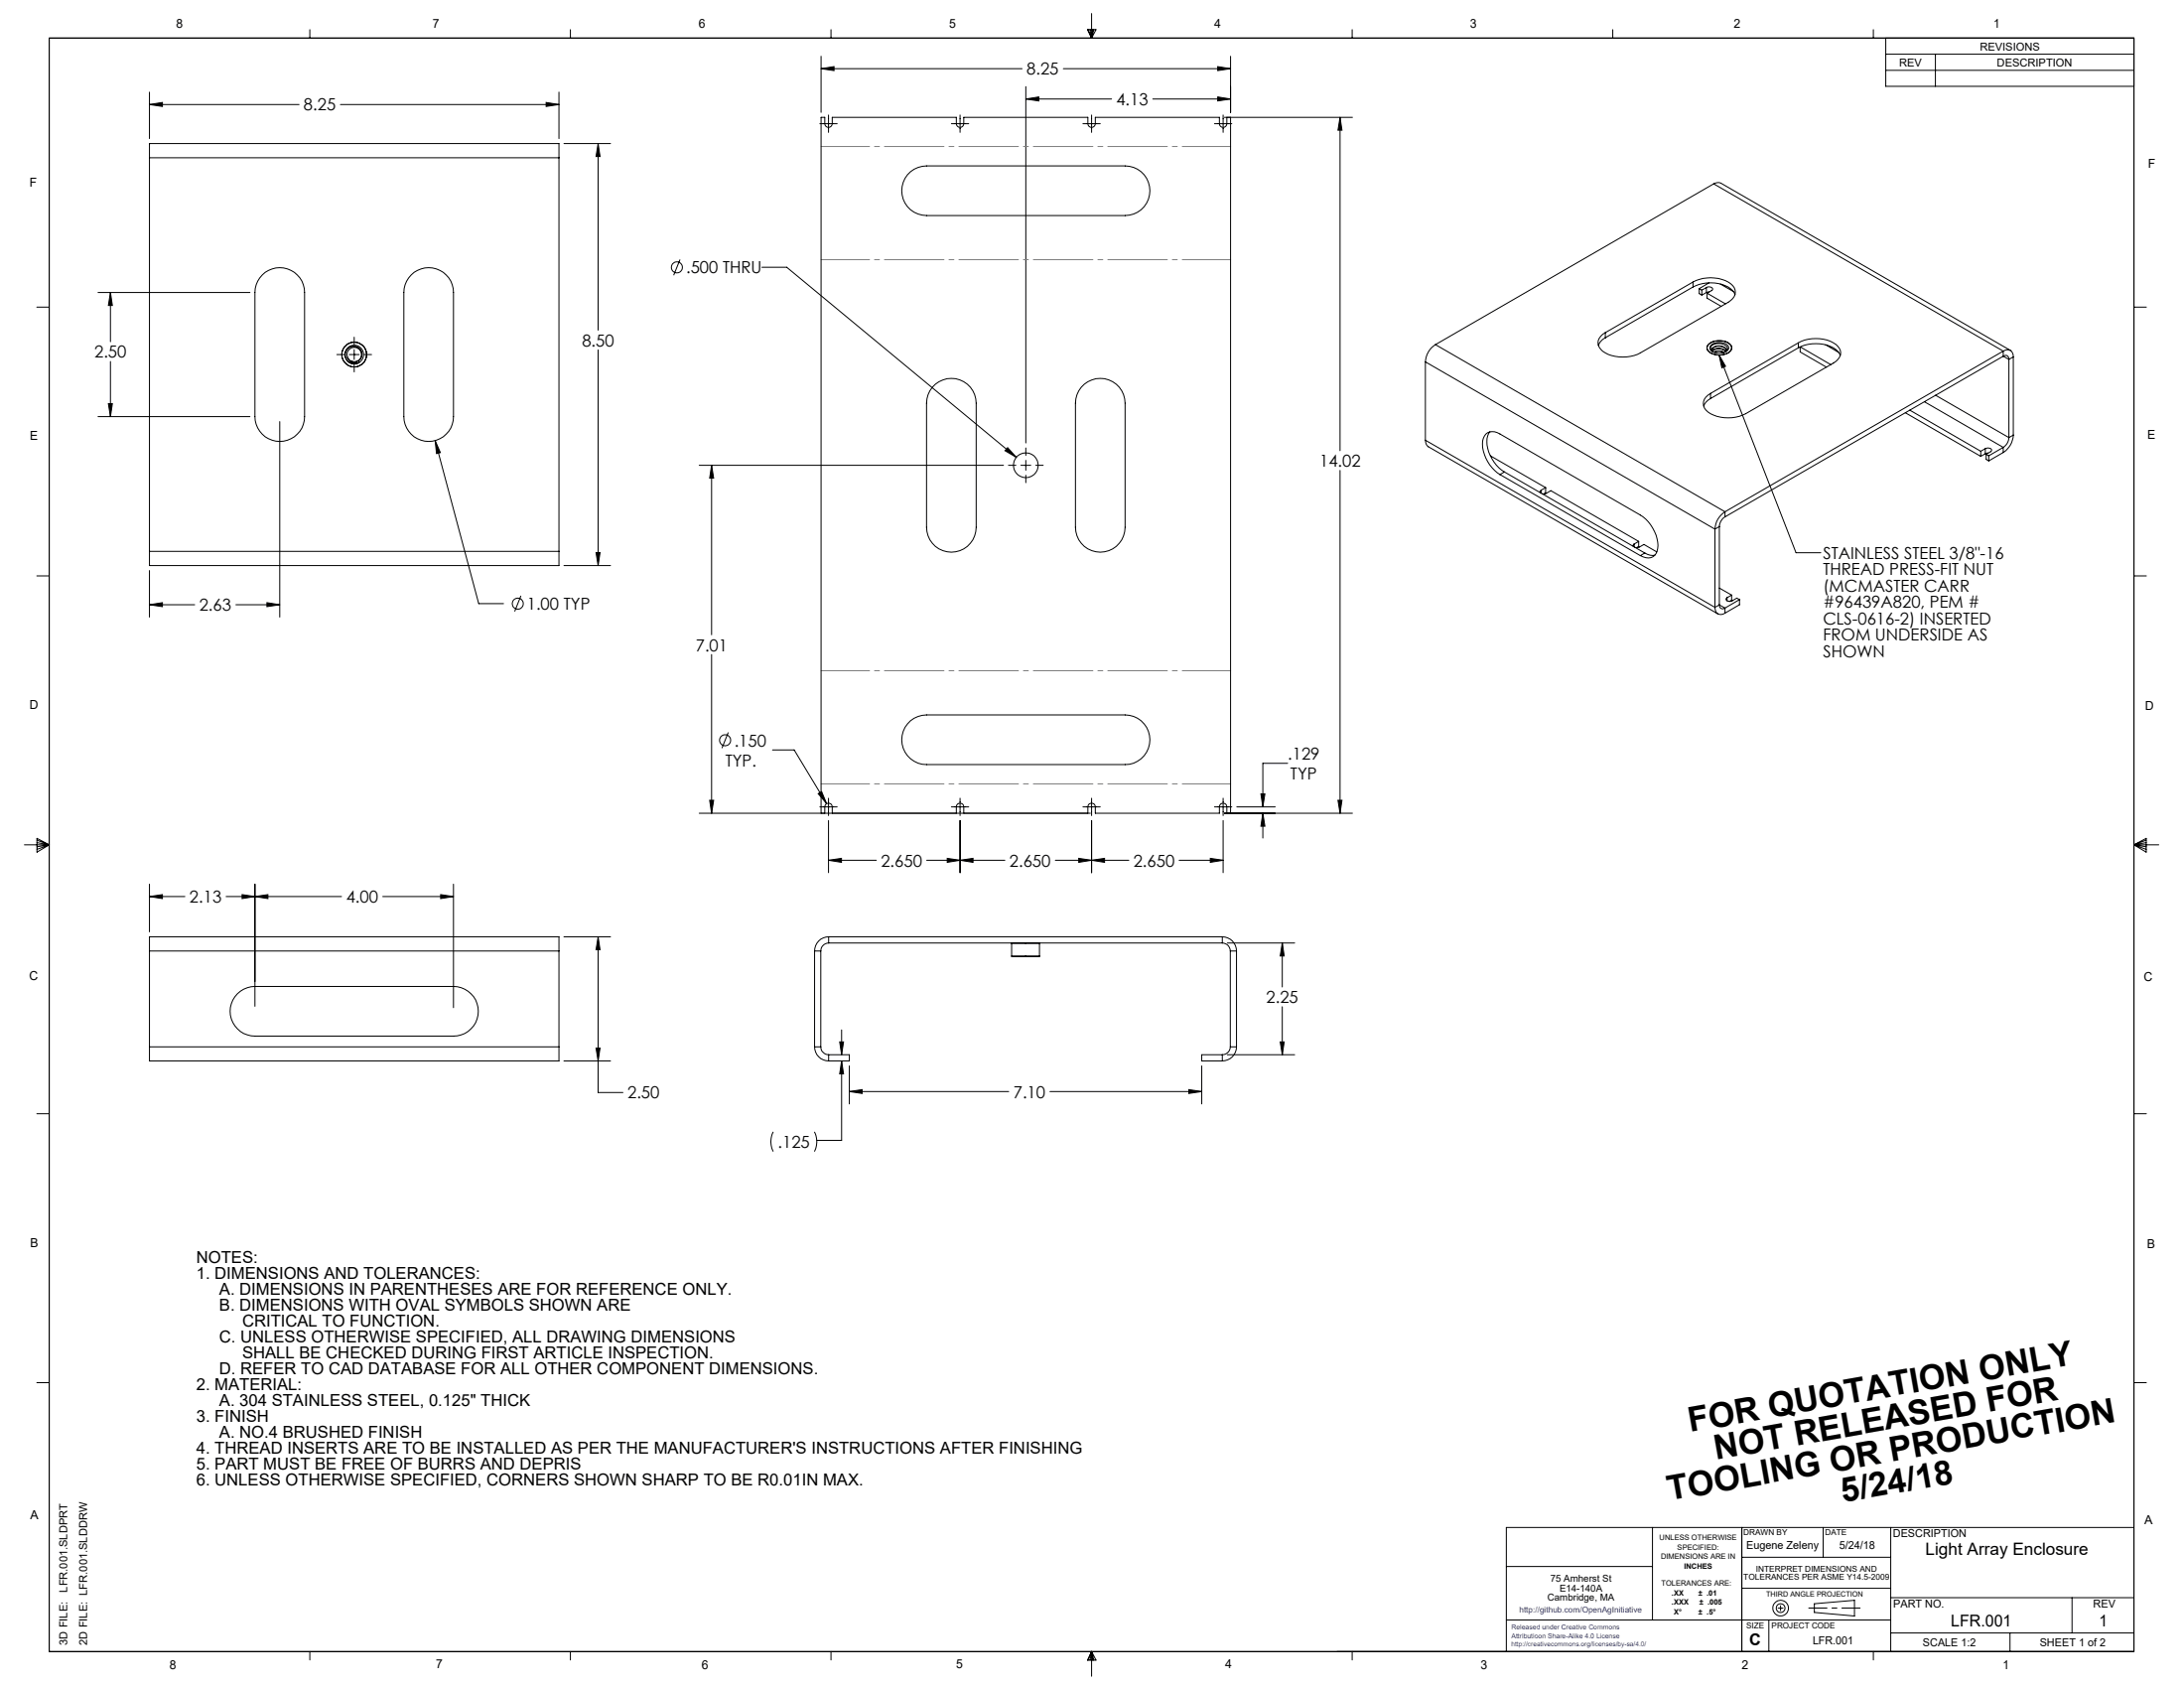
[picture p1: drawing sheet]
<svg xmlns="http://www.w3.org/2000/svg" width="559mm" height="432mm" viewBox="0 0 559 432" stroke-linecap="round" stroke-linejoin="round" font-family="sans-serif">
<g fill="none" stroke="#000" stroke-width=".25">
<path d="M12.6 9.7h533.4v412.8h-533.4zM79.3 7.6v2.1M145.9 7.6v2.1M210.1 17.6l3.3-.6v1.1zM210.1 14.4v14.4M210.1 17.6h51.4M212.6 7.6v2.1M272.1 17.6h42.8M278.2 7.6h2.2l-1.1 2.1zM278.4 7.6l.9 2.1M278.9 7.6l.4 2.1M279.3 3.5v6.2"/>
<path d="M279.6 7.6l-.3 2.1M279.9 7.6l-.6 2.1M311.6 17l3.3 .6-3.3 .5zM314.9 14.4v14.4M346 7.6v2.1M412.6 7.6v2.1M479.3 7.6v2.1M482.5 9.7v12.4h63.5M482.5 18h63.5M482.5 13.9h63.5M495.2 13.9v8.2M38.2 26.7l3.4-.5v1z"/>
<path d="M38.2 23.6v11.9M38.2 26.7h38.3M87.1 26.7h55.9M139.7 26.2l3.3 .5-3.3 .5zM143 23.6v11.9M144.3 36.7h11.9M153 36.7l.5 3.3h-1zM153 36.7v47.8M209.8 31.6h4.4M212 29.4v4.5M243.4 31.6h4.5M245.6 29.4v4.5"/>
<path d="M262.5 25.3l3.3-.5v1zM262.5 22.2v91.1M262.5 25.3h21.9M277.1 31.6h4.4M279.3 29.4v4.5M295 25.3h19.9M310.7 31.6h4.5M311.6 24.8l3.3 .5-3.3 .5zM312.9 29.4v4.5M313.3 30h32.7M313.9 30v1.6a.95 .95 0 0 1-1 1 .95 .95 0 0 1-.9-1v-1.6h-31.8v1.6a.95 .95 0 0 1-.9 1 .95 .95 0 0 1-1-1v-1.6h-31.7v1.6a.95 .95 0 0 1-1 1 .95 .95 0 0 1-.9-1v-1.6h-31.8v1.6a.95 .95 0 0 1-.9 1 .95 .95 0 0 1-1-1v-1.6h-.9v178M314.9 30v178"/>
<path d="M342.9 30l.5 3.3h-1.1zM342.9 30v85.3M38.2 40.4v-3.7h104.8v3.7M38.2 40.4v100.6M38.2 40.4h104.8M143 40.4v100.6M233 43.9a6.6 6.6 0 0 1 4.1-1.5h50.8a6.4 6.4 0 0 1 6.3 6.4 6.4 6.4 0 0 1-6.3 6.3h-50.8a6.4 6.4 0 0 1-6-4.1 6.4 6.4 0 0 1 1.9-7.1zM438.5 47a2.01 2.01 0 0 1 1.8-.2l74.1 42.8M438.5 47l-71.2 41.2M438.5 47l74.1 42.8M9.4 78.6h3.2M25.1 74.8h38.9"/>
<path d="M28.3 74.8l.5 3.3h-1.1zM28.3 74.8v12.6M67.1 70.3a6.3 6.3 0 0 1 6.9-1.3 6.3 6.3 0 0 1 3.9 5.8v31.8a6.4 6.4 0 0 1-6.3 6.3 6.4 6.4 0 0 1-6.4-6.3v-31.8a6.3 6.3 0 0 1 1.9-4.5zM105.2 70.3a6.3 6.3 0 0 1 6.9-1.3 6.3 6.3 0 0 1 3.9 5.8v31.8a6.3 6.3 0 0 1-6.3 6.3 6.3 6.3 0 0 1-6.4-6.3v-31.8a6.3 6.3 0 0 1 1.9-4.5zM174 66.4l-1.6 4M194.9 68.4h6.4l58.7 48.6M433.2 72.1a9.3 9.3 0 0 1 10.1 1 2.67 2.67 0 0 1-1.1 4.2l-22.5 13a9.3 9.3 0 0 1-10.1-.9 2.62 2.62 0 0 1 1.1-4.3M433.2 73.4a9.7 9.7 0 0 1 9.6 .5l.5 .5 .6 1M433.2 72.1l-22.5 13M433.2 72.1v1.3M433.2 73.4l-22.5 13M434.8 73.8l.6 .4"/>
<path d="M434.8 73.8v1.3l.6 .4M435.4 74.2v1.3M436.6 73.6l.7-.2a.71 .71 0 0 1 .9 .8l-1.4 .8M436.6 73.6l-1.2 .6M436.6 73.6v1.2M436.6 74.8l-1.2 .7M436.8 75l4.7 2.7M436.8 75v1.3l3.6 2.1M437.3 72.4l-2.5 1.4M437.3 74.7l-.7 .1M440.2 72.7l3.3 1.9M546 78.6h3.2"/>
<path d="M28.3 92.5v14.1M86.2 90.7h1.9M88.9 91.5a2.07 2.07 0 0 0 3 1.2 2.23 2.23 0 0 1-3.5-1.7 2.23 2.23 0 0 1 3.3-2.1 1.99 1.99 0 0 1 .8 2.6 1.99 1.99 0 0 1-2.5 1M88.9 91.5l.5 .6 .6 .4M88.9 91.5a1.86 1.86 0 0 1 1.4-2.7 1.86 1.86 0 0 1 2.2 2.1 1.86 1.86 0 0 1-2.5 1.5M89.4 90.7h2.5M90.6 86.3v1.9M90.6 89.4v2.6M90.6 93.2v1.9M93.2 90.7h1.9M153 89.5v55.2M238.5 99.1a6.4 6.4 0 0 1 7.1-1.9 6.4 6.4 0 0 1 4.2 6v31.7a6.4 6.4 0 0 1-6.4 6.4 6.4 6.4 0 0 1-6.3-6.4v-31.7a6.4 6.4 0 0 1 1.4-4.1z"/>
<path d="M276.6 99.1a6.4 6.4 0 0 1 7.1-1.9 6.4 6.4 0 0 1 4.2 6v31.7a6.3 6.3 0 0 1-6.4 6.4 6.3 6.3 0 0 1-6.3-6.4v-31.7a6.4 6.4 0 0 1 1.4-4.1zM364.7 92.6l74.1 42.8M364.7 92.6v20M367.3 88.2a5.5 5.5 0 0 0-2.6 4.4M367.3 88.2l74.1 42.7M410.7 86.4a3.6 3.6 0 0 0-1.7 1.9M410.7 85.1v1.3M437.2 88a4.4 4.4 0 0 1 5.7 .4 1.56 1.56 0 0 1-1.3 2.1 4.3 4.3 0 0 1-4.7-.9 1.19 1.19 0 0 1 .3-1.6zM437.8 88.3a3.3 3.3 0 0 1 4.4 .3 1.5 1.5 0 0 1-1.7 1.7 3 3 0 0 1-2.9-.9v-.8zM438.2 89.7a2.47 2.47 0 0 1 3.4 .2M438.2 89.8a2.47 2.47 0 0 1 3.4 .1M438.2 89a2.58 2.58 0 0 1 3.4 .3l.2 .4"/>
<path d="M438.2 89l-.3 .4 .1 .3 .4 .3M438.2 89l-.2 .5 .2 .4M438.2 90l-.3-.3a.82 .82 0 0 1 0-1.3 3.1 3.1 0 0 1 4.1 .5v.4l-.5 .7M438.2 89.9l.2 .2M438.5 90.1a2.82 2.82 0 0 1 2.7 0M438.6 90.1a2.76 2.76 0 0 1 2.5 .1M439.8 90.8l19.7 50.6h6.4M439.8 90.8l1.7 2.9-1 .4zM441.8 89.8a2.18 2.18 0 0 0-3.8-.3l.2 .4M460.1 87.7a9.1 9.1 0 0 1 10.2 .9 2.43 2.43 0 0 1-.5 3.8l-23.1 13.4a9.3 9.3 0 0 1-10.2-.9 2.66 2.66 0 0 1 1.2-4.3M460.1 89a9.7 9.7 0 0 1 9.7 .4l1.1 1.5M460.1 87.7l-22.4 12.9"/>
<path d="M460.1 87.7v1.3M460.1 89l-22.4 13M460.6 88.7l7.8 4.6M460.6 88.8v1.2l6.7 3.9M467.1 88.2l3.3 1.9M512.6 89.8a1.57 1.57 0 0 1 1.8-.2 1.57 1.57 0 0 1 .7 1.7M512.6 91.1a.88 .88 0 0 1 1-.1 .88 .88 0 0 1 .4 .9M512.6 89.8l-71.2 41.1M512.6 89.8v1.3M512.6 91.1l-71.2 41.1M512.6 91.1l1.4 .8M514 91.9v20"/>
<path d="M515.1 91.3l-1.1 .6M515.1 91.3v20M25.1 106.6h38.9M27.7 103.3h1.1l-.5 3.3zM71.6 107.8v50.1M111.3 112.7l1.4 3.1-1 .2zM111.3 112.7l11.2 41.7h6.3M178.9 119h77.9M182.1 119l.5 3.3h-1zM182.1 119v43.4M257.8 114.5l2.2 2.5-2.9-1.7zM258 119h1.9"/>
<path d="M261.2 119h2.5M262.5 114.6v1.9M262.5 117.8v2.5M265 119h1.9M364.7 112.6a1.93 1.93 0 0 0 .7 1.7l74.1 42.7M364.7 112.6l74.1 42.8M381.2 110.5a6.2 6.2 0 0 0 .5 6.9 8.9 8.9 0 0 0 3.2 3.3M381.3 116.6l14.2 8.1M437.7 102a3.3 3.3 0 0 0-1.8 1.9M437.7 100.6v1.4M487.5 105.6l19.3 11.1M488.6 104.9l18.2 10.5"/>
<path d="M492.4 102.8l20.2 11.6M495.2 101.1l18.8 10.8M506.8 115.4v1.3M508 114.8l.6-.2a.8 .8 0 0 1 1 .5l-.3 .4-1.1 .7M508 114.8l-1.2 .6M508 114.8v1.3M508 116.1l-1.2 .6M508.2 116.2l.6 .4M508.2 116.2v1.3l.6 .4M508.7 115.9l-.7 .2M508.8 116.6v1.3M512.6 114.4v1.3"/>
<path d="M512.6 115.7l-3.8 2.2M512.6 114.4l-3.8 2.2M514 111.9a3.1 3.1 0 0 1-1.4 2.5M515.1 111.3a5.5 5.5 0 0 1-2.5 4.4M515.1 111.3l-1.1 .6M262.5 121.6v1.9M342.9 120.3v87.7M383.8 121.4a9.2 9.2 0 0 1-4.3-9.3 2.63 2.63 0 0 1 4.3-1.1l35.9 20.8a9.7 9.7 0 0 1 4.4 8.5 2.5 2.5 0 0 1-3.7 2.2l-.7-.4M383.8 121.4l35.9 20.7M384.9 120.7l-1.1 .7M384.9 120.7l35.9 20.8M394.3 125.4l-.3 .4 .1 .2"/>
<path d="M394.3 125.4v.8M394.5 126.3h.1a2.38 2.38 0 0 0 2.2-.8l22.5 13M395.5 124.7l-1.2 .7M395.5 124.7v1.3l-.6 .4M418.1 139.2l-.3 .4 .1 .2M418.1 139.2v.7M419.3 138.5l-1.2 .7M419.3 138.5v1.3l-.6 .3M438.8 135.4v20M439.9 134.7l-1.1 .7M439.9 134.7v20M441.4 130.9a5.5 5.5 0 0 0-2.6 4.5"/>
<path d="M441.4 132.2a3.1 3.1 0 0 0-1.5 2.5M441.4 130.9v1.3M9.4 147.3h3.2M38.2 141v3.7h104.8v-3.7M38.2 141h104.8M38.2 154.7l3.4-.5v1zM38.2 145.9v12M38.2 154.7h11.6M60.4 154.7h11.2M68.3 154.2l3.3 .5-3.3 .5zM133.3 152.4l-1.6 4M144.3 144.7h11.9"/>
<path d="M152.5 141.4h1l-.5 3.3zM418.4 140.1a2.54 2.54 0 0 0 2.2-.8l3.3 1.9M420.8 141.5a3.5 3.5 0 0 0 2.6 .5M420.8 141.5l-1.1 .6M438.8 155.4a1.57 1.57 0 0 0 .7 1.6 1.57 1.57 0 0 0 1.9-.2M439.9 154.7a.88 .88 0 0 0 .4 1 .88 .88 0 0 0 1.1-.2M439.9 154.7l-1.1 .7M439.9 150.4l3.2 1.8M439.9 154.7l1.5 .8M441.4 155.5v1.3M441.9 152.9l-.3 .4a1.1 1.1 0 0 0 1.6 .4l1.2-.7 .7 .4M441.9 152.9v.8"/>
<path d="M443.1 152.2l-1.2 .7M443.1 152.2v1.3l-.6 .3M445.1 153.4l-3.7 2.1M445.1 153.4v1.3l-3.7 2.1M546 147.3h3.2M182.1 167.4v40.6M186.3 187.4l-1.6 4M197.7 191.8h5.5l8.3 13.8M233 184.4a6.6 6.6 0 0 1 4.1-1.5h50.8a6.3 6.3 0 0 1 6.3 6.3 6.3 6.3 0 0 1-6.3 6.4h-50.8a6.4 6.4 0 0 1-6-4.2 6.4 6.4 0 0 1 1.9-7zM329.5 195.3h-6.4v11.1M6.2 216.1h6.4M9.5 214.5l3.1 1.6-3.1 1.9z"/>
<path d="M9.5 214.9l3.1 1.2M9.5 215.5l3.1 .6M12.6 216.1l-3.1 1.2M12.6 216.1l-3.1 .5M178.9 208h100.1M181.6 204.7h1l-.5 3.3zM209.3 203l.9-.5 1.3 3.1zM209.8 206.4h4.4M211 208v-1.6a.95 .95 0 0 1 1-.9 .95 .95 0 0 1 .9 .9v1.6M212 204.2v4.4M212 209.9v13.3M242.4 219.6l3.2 .5-3.2 .5z"/>
<path d="M243.4 206.4h4.5M244.7 208v-1.6a.95 .95 0 0 1 .9-.9 .95 .95 0 0 1 1 .9v1.6M245.6 209.9v13.3M245.6 204.2v4.4M276 219.6l3.3 .5-3.3 .5zM277.1 206.4h4.4M278.3 208v-1.6a.95 .95 0 0 1 1-.9 .95 .95 0 0 1 .9 .9v1.6h31.8v-1.6a.95 .95 0 0 1 .9-.9 .95 .95 0 0 1 1 .9v1.6M279.3 204.2v4.4M279.3 209.9v13.3M309.7 219.6l3.2 .5-3.2 .5zM310.7 206.4h4.5M312.9 204.2v4.4"/>
<path d="M312.9 209.9v13.3M313.3 208h32.7M316.4 206.4h9.9M322.6 203.1h1l-.5 3.3zM323.1 208l.5 3.3h-1zM323.1 208v6.4M342.3 204.7h1.1l-.5 3.3zM546 216.1h6.3M546 216.1l3.1 .5M546 216.1l3.1 1.2M546 216.1l3.1-1.6v3.5zM549.1 215.5l-3.1 .6"/>
<path d="M549.1 214.9l-3.1 1.2M38.2 229.3l3.4-.5v1.1zM38.2 226.2v12.2M38.2 229.3h9.1M57.9 229.3h29.5M61.9 228.8l3.3 .5-3.3 .6zM65.2 229.3l3.3-.5v1.1zM65.2 226.2v31.2M97.9 229.3h18.1M112.7 228.8l3.3 .5-3.3 .6zM116 226.2v31.6M144.3 239.6h11.9"/>
<path d="M153 239.6l.5 3.4h-1zM153 239.6v39.9h6.4M212 220.1l3.3-.5v1zM212 220.1h12.2M212 239.6a3.6 3.6 0 0 0-3.6 3.7M212 239.6h100.7M212 239.6v1.6M237.1 220.1h20M245.6 220.1l3.4-.5v1zM270 220.1h18.8M279.3 220.1l3.3-.5v1zM301.7 220.1h11.2"/>
<path d="M312.7 239.6a3.6 3.6 0 0 1 3.7 3.7M312.7 239.6v1.6M38.2 243.3v-3.7h104.8v3.7M38.2 243.3v24.5M38.2 243.3h104.8M60.7 254.2a6.3 6.3 0 0 1 4.5-1.9h50.8a6.3 6.3 0 0 1 6.4 6.4 6.3 6.3 0 0 1-6.4 6.3h-50.8a6.3 6.3 0 0 1-5.8-3.9 6.3 6.3 0 0 1 1.3-6.9zM143 243.3v24.5M208.4 243.3h1.6M208.4 243.3v24.5M210 243.3v24.5M212 241.2a2.05 2.05 0 0 0-2 2.1M212 241.2h100.7"/>
<path d="M258.8 241.3h7.2M258.8 244.6h7.2M258.8 241.3v3.3M258.9 241.2l-.1 .1M265.9 241.2l.1 .1M266 241.3v3.3M312.7 241.2a2.05 2.05 0 0 1 2.1 2.1M314 241.2h17.3M314.8 243.3h1.6M314.8 243.3v24.5M316.4 243.3v24.5M328.1 241.2l.5 3.3h-1z"/>
<path d="M328.1 241.2v11.3M328.1 257.5v12.3M38.2 267.8v3.6h104.8v-3.6M38.2 267.8h104.8M144.3 271.4h11.9M152.5 268.1h1l-.5 3.3zM208.4 267.8a3.6 3.6 0 0 0 3.6 3.6M208.4 267.8h1.6M210 267.8a2.05 2.05 0 0 0 2 2M212 269.8h5.3v1.6h-5.3M212 269.8v1.6M214.8 266.5h1l-.5 3.3z"/>
<path d="M215.3 271.4l.5 3.3h-1zM215.3 271.4v20.3h-6.3M215.3 263.5v6.3M217.3 279.2l3.3-.5v1zM217.3 272.7v9.7M217.3 279.2h40.8M268.6 279.2h38.9M304.2 278.7l3.3 .5-3.3 .5zM307.5 272.7v9.7M312.7 269.8h-5.2v1.6h5.2M312.7 269.8v1.6M314 269.8h17.3"/>
<path d="M314.8 267.8a2.05 2.05 0 0 1-2.1 2M314.8 267.8h1.6M316.4 267.8a3.6 3.6 0 0 1-3.7 3.6M327.6 266.5h1l-.5 3.3zM9.4 284.9h3.2M197.8 289.5l-.4 1-.2 1.4 .2 1.7 .4 1M208.4 289.5l.4 1 .2 1.4-.2 1.7-.4 1M546 284.9h3.2M9.4 353.7h3.2M546 353.7h3.2M422.8 390.7v23.7M445.7 390.7v31.8"/>
<path d="M445.7 398.4h38.1M466.5 390.7v7.7M483.8 390.7v31.8M546 390.7h-160.6v31.8M385.4 400.7h37.4M385.4 414.4h98.4M445.7 406.3h38.1M452.6 414.4v8.1M454.9 411.4h1.3M455.6 410.7v1.3M464.2 410.2l10.3-.8v4l-10.3-.9zM483.8 408.7h62.2"/>
<path d="M483.8 417.7h62.2M514.3 417.7v4.8M530.2 408.7v9M79.3 422.5v2.1M145.9 422.5v2.1M212.6 422.5v2.1M279.3 422.5v6.3M279.3 422.5l1.1 2.2h-2.2zM279.3 422.5l.6 2.2M279.3 422.5l-.9 2.2M279.3 422.5l-.4 2.2M279.3 422.5l.3 2.2"/>
<path d="M346 422.5v2.1M479.3 422.5v2.1"/>
<circle cx="173.2" cy="68.4" r="1.41"/>
<circle cx="90.6" cy="90.7" r="3.2"/>
<circle cx="90.6" cy="90.7" r="2.4"/>
<circle cx="262.5" cy="119" r="3.2"/>
<circle cx="132.5" cy="154.4" r="1.4"/>
<circle cx="185.5" cy="189.4" r="1.42"/>
<circle cx="455.6" cy="411.4" r="1.13"/>
<circle cx="455.6" cy="411.4" r="2.01"/>
</g>
<path d="M462.8 411.3h13.1" fill="none" stroke="#000" stroke-width=".25" stroke-dasharray="15.2 1.3 1.3 1.3" stroke-dashoffset="10.6"/>
<path d="M210.1 37.5h104.8M210.1 66.4h104.8M314.9 171.6h-104.8M314.9 200.5h-104.8" fill="none" stroke="#808080" stroke-width=".25" stroke-dasharray="15.2 1.3 1.3 1.3" stroke-dashoffset="2.9"/>
<g fill="#000">
<path d="M439.8 90.8l1.7 2.9-1 .4z"/>
<path d="M139.7 26.2l3.3 .5-3.3 .5zM38.2 26.7l3.4-.5v1z"/>
<path d="M153 239.6l.5 3.4h-1zM152.5 268.1h1l-.5 3.3zM61.9 228.8l3.3 .5-3.3 .6zM38.2 229.3l3.4-.5v1.1zM65.2 229.3l3.3-.5v1.1zM112.7 228.8l3.3 .5-3.3 .6zM152.5 141.4h1l-.5 3.3zM153 36.7l.5 3.3h-1zM111.3 112.7l.4 3.3 1-.2zM68.3 154.2l3.3 .5-3.3 .5zM38.2 154.7l3.4-.5v1zM28.3 74.8l.5 3.3h-1.1zM27.7 103.3h1.1l-.5 3.3zM217.3 279.2l3.3-.5v1zM304.2 278.7l3.3 .5-3.3 .5zM328.1 241.2l.5 3.3h-1zM327.6 266.5h1l-.5 3.3zM214.8 266.5h1l-.5 3.3zM215.3 271.4l.5 3.3h-1zM257.8 114.5l-.7 .8 2.9 1.7zM342.9 30l.5 3.3h-1.1zM342.3 204.7h1.1l-.5 3.3zM210.1 17.6l3.3-.6v1.1zM311.6 17l3.3 .6-3.3 .5zM212 220.1l3.3-.5v1zM242.4 219.6l3.2 .5-3.2 .5zM245.6 220.1l3.4-.5v1zM276 219.6l3.3 .5-3.3 .5zM279.3 220.1l3.3-.5v1zM309.7 219.6l3.2 .5-3.2 .5zM323.1 208l.5 3.3h-1zM322.6 203.1h1l-.5 3.3zM262.5 25.3l3.3-.5v1zM311.6 24.8l3.3 .5-3.3 .5zM181.6 204.7h1l-.5 3.3zM182.1 119l.5 3.3h-1zM209.3 203l2.2 2.6-1.3-3.1z"/>
</g>
<g font-size="8.7">
<text x="432.4" y="366.3" transform="rotate(-10 432.4 366.3)">FOR QUOTATION ONLY</text>
<text x="439.1" y="373.5" transform="rotate(-10 439.1 373.5)">NOT RELEASED FOR</text>
<text x="427.1" y="383.9" transform="rotate(-10 427.1 383.9)">TOOLING OR PRODUCTION</text>
<text x="471.5" y="384.4" transform="rotate(-10 471.5 384.4)">5/24/18</text>
</g>
<text font-size="4.4" x="492.7" y="397.9">Light Array Enclosure</text>
<g font-size="4.2">
<text x="262.7" y="19.1">8.25</text>
<text x="77.7" y="28.3">8.25</text>
<text x="285.6" y="26.9">4.13</text>
<text x="175.5" y="69.9">.500 THRU</text>
<text x="148.9" y="88.6">8.50</text>
<text x="24.2" y="91.5">2.50</text>
<text x="337.6" y="119.4">14.02</text>
<text x="466.4" y="143">STAINLESS STEEL 3/8&quot;-16</text>
<text x="466.4" y="147.2">THREAD PRESS-FIT NUT</text>
<text x="134.8" y="156">1.00 TYP</text>
<text x="466.4" y="151.3">(MCMASTER CARR</text>
<text x="466.4" y="155.5">#96439A820, PEM #</text>
<text x="51" y="156.3">2.63</text>
<text x="466.4" y="159.7">CLS-0616-2) INSERTED</text>
<text x="178" y="166.5">7.01</text>
<text x="466.4" y="163.9">FROM UNDERSIDE AS</text>
<text x="466.4" y="168">SHOWN</text>
<text x="187.9" y="190.9">.150</text>
<text x="185.6" y="196">TYP.</text>
<text x="329.5" y="194.3">.129</text>
<text x="330.2" y="199.3">TYP</text>
<text x="225.4" y="221.6">2.650</text>
<text x="258.3" y="221.6">2.650</text>
<text x="290" y="221.6">2.650</text>
<text x="48.5" y="230.9">2.13</text>
<text x="88.6" y="230.9">4.00</text>
<text x="324" y="256.6">2.25</text>
<text x="160.6" y="281">2.50</text>
<text x="259.3" y="280.8">7.10</text>
<text x="199" y="293.6">.125</text>
<text x="50.2" y="323">NOTES:</text>
<text x="50.2" y="327.1">1. DIMENSIONS AND TOLERANCES:</text>
<text x="56.1" y="335.2">B. DIMENSIONS WITH OVAL SYMBOLS SHOWN ARE</text>
<text x="56.1" y="331.1">A. DIMENSIONS IN PARENTHESES ARE FOR REFERENCE ONLY.</text>
<text x="62" y="339.3">CRITICAL TO FUNCTION.</text>
<text x="56.1" y="343.4">C. UNLESS OTHERWISE SPECIFIED, ALL DRAWING DIMENSIONS</text>
<text x="62" y="347.5">SHALL BE CHECKED DURING FIRST ARTICLE INSPECTION.</text>
<text x="56.1" y="351.5">D. REFER TO CAD DATABASE FOR ALL OTHER COMPONENT DIMENSIONS.</text>
<text x="50.2" y="355.6">2. MATERIAL:</text>
<text x="56.1" y="359.7">A. 304 STAINLESS STEEL, 0.125&quot; THICK</text>
<text x="50.2" y="363.8">3. FINISH</text>
<text x="50.2" y="371.9">4. THREAD INSERTS ARE TO BE INSTALLED AS PER THE MANUFACTURER'S INSTRUCTIONS AFTER FINISHING</text>
<text x="56.1" y="367.8">A. NO.4 BRUSHED FINISH</text>
<text x="50.2" y="376">5. PART MUST BE FREE OF BURRS AND DEPRIS</text>
<text x="50.2" y="380.1">6. UNLESS OTHERWISE SPECIFIED, CORNERS SHOWN SHARP TO BE R0.01IN MAX.</text>
<text x="499.2" y="415.9">LFR.001</text>
<text x="537.1" y="415.9">1</text>
<text x="447.6" y="420.8">C</text>
</g>
<g font-size="3.2">
<text x="45" y="7.2">8</text>
<text x="110.7" y="7.2">7</text>
<text x="178.8" y="7.2">6</text>
<text x="242.9" y="7.2">5</text>
<text x="310.7" y="7.1">4</text>
<text x="376.1" y="7.2">3</text>
<text x="443.6" y="7.2">2</text>
<text x="510" y="7.1">1</text>
<text x="7.6" y="47.7">F</text>
<text x="549.6" y="42.9">F</text>
<text x="7.7" y="112.6">E</text>
<text x="549.4" y="112.3">E</text>
<text x="7.6" y="181.3">D</text>
<text x="548.9" y="181.5">D</text>
<text x="7.5" y="250.8">C</text>
<text x="548.5" y="251">C</text>
<text x="7.8" y="319.1">B</text>
<text x="549.3" y="319.3">B</text>
<text x="7.8" y="388.7">A</text>
<text x="548.7" y="389.8">A</text>
<text x="43.4" y="426.8">8</text>
<text x="111.6" y="426.8">7</text>
<text x="179.5" y="426.8">6</text>
<text x="244.6" y="426.8">5</text>
<text x="313.5" y="426.8">4</text>
<text x="378.8" y="426.9">3</text>
<text x="445.7" y="426.9">2</text>
<text x="512.5" y="426.9">1</text>
</g>
<g font-size="2.8">
<text x="486" y="17">REV</text>
<text x="506.6" y="12.8">REVISIONS</text>
<text x="511" y="17">DESCRIPTION</text>
<text x="484.4" y="393.3">DESCRIPTION</text>
<text x="446.8" y="396.3">Eugene Zeleny</text>
<text x="470.6" y="396.3">5/24/18</text>
<text x="17.2" y="407.3" transform="rotate(-90 17.2 407.3)">LFR.001.SLDPRT</text>
<text x="484.4" y="411.2">PART NO.</text>
<text x="535.6" y="411.2">REV</text>
<text x="17.2" y="420.8" transform="rotate(-90 17.2 420.8)">3D FILE:</text>
<text x="22.3" y="420.8" transform="rotate(-90 22.3 420.8)">2D FILE: LFR.001.SLDDRW</text>
<text x="463.8" y="420.6">LFR.001</text>
<text x="492" y="421.1">SCALE 1:2</text>
<text x="521.9" y="421.2">SHEET 1 of 2</text>
</g>
<g font-size="2.5">
<text x="396.7" y="404.6">75 Amherst St</text>
<text x="399" y="407">E14-140A</text>
<text x="395.9" y="409.5">Cambridge, MA</text>
</g>
<g font-size="2.1">
<text x="446.1" y="392.7">DRAWN BY</text>
<text x="467" y="392.8">DATE</text>
<text x="446.1" y="404.1">TOLERANCES PER ASME Y14.5-2009</text>
<text x="449.3" y="402">INTERPRET DIMENSIONS AND</text>
<text x="446.8" y="416.5">SIZE</text>
<text x="453.3" y="416.5">PROJECT CODE</text>
</g>
<text font-size="2.1" fill="#00f" x="388.7" y="412.6">http://github.com/OpenAgInitiative</text>
<g font-size="1.9">
<text x="424.6" y="394">UNLESS OTHERWISE</text>
<text x="425" y="398.8">DIMENSIONS ARE IN</text>
<text x="429.2" y="396.4">SPECIFIED:</text>
<text x="430.9" y="401.2">INCHES</text>
<text x="425.1" y="405.8">TOLERANCES ARE:</text>
<text x="427.7" y="408.2">.XX</text>
<text x="427.7" y="410.5">.XXX</text>
<text x="428.3" y="412.9">X°</text>
<text x="434.6" y="408.2">± .01</text>
<text x="434.6" y="412.9">± .5°</text>
<text x="434.8" y="410.5">± .005</text>
<text x="451.9" y="408.3">THIRD ANGLE PROJECTION</text>
</g>
<g font-size="1.7" fill="#00f">
<text x="386.7" y="416.7">Released under Creative Commons</text>
<text x="386.7" y="419">Attributioon Share-Alike 4.0 License</text>
<text x="386.7" y="421.2">http://creativecommons.org/licenses/by-sa/4.0/</text>
</g>
</svg>
